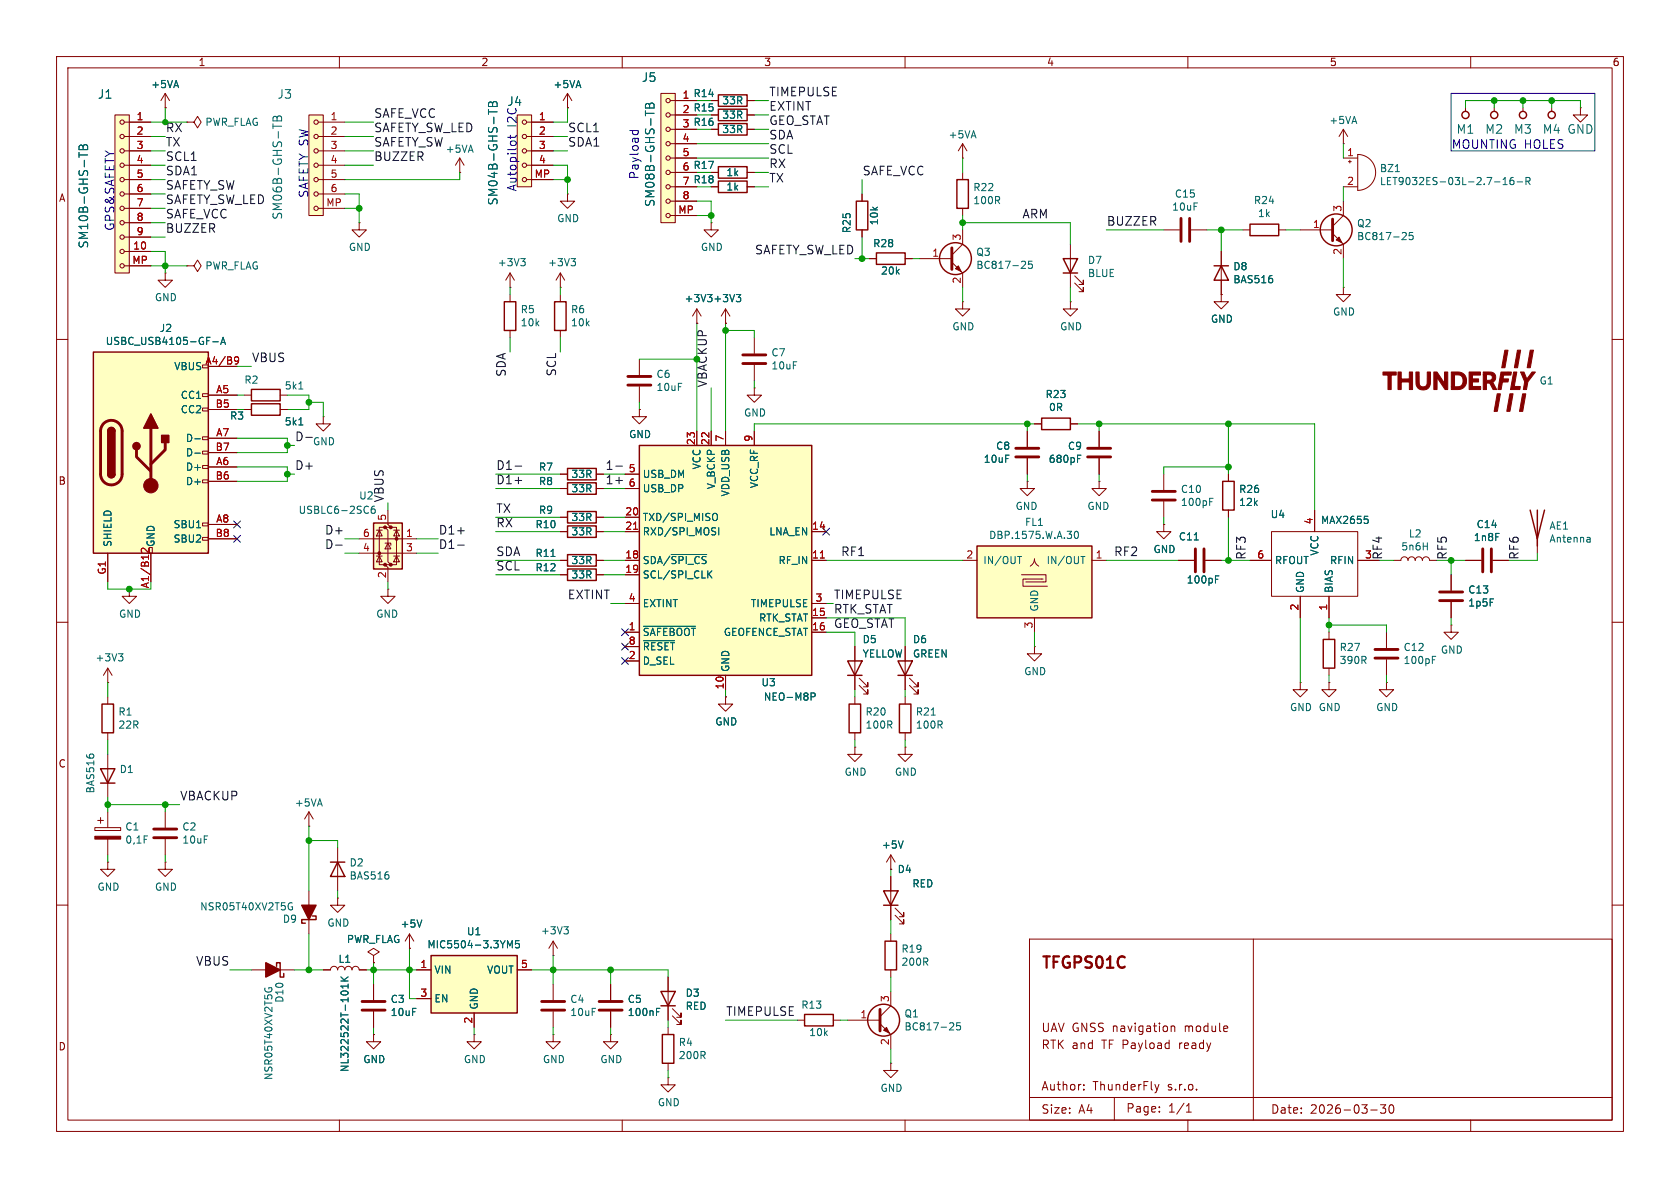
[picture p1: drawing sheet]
<svg xmlns="http://www.w3.org/2000/svg" width="297mm" height="210mm" viewBox="0 0 297 210" stroke-linecap="round" stroke-linejoin="round" font-family="sans-serif">
<g fill="none" stroke="#840000" stroke-width=".18">
<path d="M10 10h277v190h-277zM12 12h273v186h-273zM60 10v2M110 10v2M160 10v2M210 10v2M260 10v2M10 60h2M43.2 72.4h1.2M49.5 72.4h1.3M57.1 73.7v1.2h1.3l-1.3 1.3-1.2-1.3h1.2M57.1 73.7h.1"/>
<path d="M285 60h2M181.6 85.1v1.3h-1.3l1.3 1.2 1.3-1.2h-1.3M181.6 85.1h.1M10 110h2M285 110h2M229.9 120.7v1.2h1.2l-1.2 1.3-1.3-1.3h1.3M229.9 120.7h.1M10 160h2M182 166h103v32h-103zM221.6 166v32M285 160h2M60 198v2"/>
<path d="M110 198v2M160 198v2M182 194h103M191.6 192.6v.1M191.6 191.8v.1M197 194v4M204.2 191.7l.3 1M204.5 192.7l-.1 .4M204.9 191.7l-.4 1M205 196.5v.1M205 195.7v.1M207 181.4v1"/>
<path d="M207 181.5l.3-.1h.3l.1 1M209.7 196.6h.9M209.7 195.5l.5-.4v1.5M210 198v2M242.3 196.2h1.2M244 195.3h1l-.5 .6 .4 .1v.7l-.2 .1h-.4l-.3-.1M245.7 195.4l.2-.1a.81 .81 0 0 1 .6 .6 .81 .81 0 0 1-.3 .8l-.2 .1a.81 .81 0 0 1-.3-1.4zM260 198v2"/>
</g>
<path d="M44.4 71.4h5.1v2h-5.1z" fill="none" stroke="#840000" stroke-width=".25"/>
<path d="M52.8 75.1h.8" fill="none" stroke="#006464" stroke-width=".18"/>
<path d="M172.7 96.5h20.3v12.7h-20.3z" fill="#ffffc2"/>
<path d="M184.1 73.9h5.1v2h-5.1zM172.7 96.5h20.3v12.7h-20.3z" fill="none" stroke="#840000" stroke-width=".25"/>
<g fill="none" stroke="#840000" stroke-width=".18">
<path d="M29.2 48.3v1.2h1.3l-1.3 1.3-1.3-1.3h1.3M29.2 48.3h.1M189.2 53.3v1.3h1.3l-1.3 1.3-1.2-1.3h1.2M189.2 53.3h.1M182.9 74.9h1.2M189.2 74.9h1.3M170.2 99.1h2.5M193 99.1h2.6M194.3 85.1v1.3h-1.3l1.3 1.2 1.3-1.2h-1.3M194.3 85.1h.1M22.9 104.1v1.3h1.2l-1.2 1.3-1.3-1.3h1.3M22.9 104.1h.1"/>
<path d="M180.6 101.6h4.3v1.3h-3.5M182.1 100.1l.6-.5 .2-.8 .2 .7 .5 .6M182.9 114.3v1.3h1.2l-1.2 1.2-1.3-1.2h1.3M182.9 114.3h.1M182.9 109.2v2.6M184.4 102.4h-3.6v1.2h4.4M234.9 120.7v1.2h1.3l-1.3 1.3-1.2-1.3h1.2M234.9 120.7h.1"/>
</g>
<path d="M179.9 98.4h.7M190 94l.2-.1a.68 .68 0 0 1 .5 .7 .68 .68 0 0 1-.5 .6l-.2-.1-.1-.4zM191.1 98.4h.7" fill="none" stroke="#006464" stroke-width=".18"/>
<path d="M16.5 62.2h20.3v35.6h-20.3z" fill="#ffffc2"/>
<g fill="none" stroke="#840000" stroke-width=".18">
<path d="M189.2 43.2v7.6M190 50l1.5 1.6v-.8v.8h-.7M190 48.8l1.5 1.5v-.8v.8h-.7M205.7 40.6h2.8M210.6 40.6h2.8M215.9 52.1v1.2h1.3l-1.3 1.3-1.3-1.3h1.3M215.9 52.1h.1M35.8 69.6h1v.5h-1zM35.8 72.1h1v.5h-1zM35.8 77.2h1v.5h-1zM35.8 79.8h1v.5h-1zM36.8 64.8h5.1"/>
<path d="M36.8 69.9h5.1M36.8 72.4h5.1M36.8 77.5h5.1M43.2 69.9h1.2M49.5 69.9h1.3M113 72.4v1.3h1.3l-1.3 1.2-1.2-1.2h1.2M113 72.4h.1M181.6 76.2v2.8M194.3 76.2v2.8M19 97.8v5.1M26.4 96.8h.5v1h-.5zM26.7 97.8v5.1"/>
<path d="M35.8 82.3h1v.5h-1zM35.8 84.8h1v.5h-1zM35.8 92.5h1v.5h-1zM35.8 95h1v.5h-1zM36.8 80h5.1M36.8 82.6h5.1M36.8 85.1h5.1M36.8 92.7h5.1M36.8 95.3h5.1M181.6 81v2.8M194.3 81v2.8M205.7 92.7v1.3h1.3l-1.3 1.3-1.2-1.3h1.2"/>
<path d="M205.7 92.7h.1M208.3 99.1h2.8M213.1 99.1h2.8M234.9 111.8v1.2M234.9 118.1v1.3M245.1 111.8v2.8M245.1 116.6v2.8M245.1 120.7v1.2h1.3l-1.3 1.3-1.3-1.3h1.3M245.1 120.7h.1M54.6 157.5v7.6M157.5 153.7h.1M157.5 151.1v2.6"/>
<path d="M157.5 154.9v7.7M157.5 151.1l-.8 1.3M157.5 151.1l.7 1.3M44.4 171.5h7.7M57.1 171.5h1.3a.64 .64 0 0 1 .7-.7 .64 .64 0 0 1 .6 .7 .64 .64 0 0 1 .6-.7 .64 .64 0 0 1 .7 .7 .64 .64 0 0 1 .6-.7 .64 .64 0 0 1 .6 .7 .64 .64 0 0 1 .7-.7 .64 .64 0 0 1 .6 .7h1.3M97.8 168.9h.1M97.8 166.4l-.8 1.2M97.8 166.4l.8 1.2M97.8 166.4v2.5M107.9 174v2.8M107.9 178.8v2.8M118.1 172.7v7.6"/>
<path d="M118.9 179.6l1.5 1.5v-.8v.8h-.8M118.9 178.3l1.5 1.5v-.7v.7h-.8M157.5 175.3v2.5l-1.9 1.9M158.2 161.8l1.6 1.5v-.7v.7h-.8M158.2 160.5l1.6 1.6v-.8v.8h-.8M83.8 182.9v1.3h1.3l-1.3 1.2-1.3-1.2h1.3M83.8 182.9h.1M118.1 190.5v1.3h1.3l-1.3 1.2-1.3-1.2h1.3M118.1 190.5h.1M141 180.3h1.2M147.3 180.3h1.3M149.9 180.3h5.7"/>
<path d="M155.6 181l1.9 1.9v2.5M157.5 188v1.2h1.2l-1.2 1.3-1.3-1.3h1.3M157.5 188h.1"/>
</g>
<g fill="none" stroke="#840000" stroke-width=".25">
<path d="M188 45.7h2.5l-1.3 2.6zM188 48.3h2.5M16.5 62.2h20.3v35.6h-20.3zM19 76.2a.64 .64 0 0 1 .7-.6 .64 .64 0 0 1 .6 .6M44.4 68.8h5.1v2.1h-5.1zM19 83.8a.64 .64 0 0 0 .7 .7 .64 .64 0 0 0 .6-.7M233.9 113h2.1v5.1h-2.1zM156.2 157.5h2.5l-1.2 2.5zM48.9 170.8v-.6h.6v2.5h.7v-.6M55.2 161.9h.7v.7h-2.6v.6h.7M116.8 175.3h2.6l-1.3 2.5zM116.8 177.8h2.6"/>
<path d="M142.2 179.3h5.1v2.1h-5.1zM156.2 160h2.5"/>
<circle cx="156.2" cy="180.3" r="2.82"/>
</g>
<g fill="none" stroke="#840000" stroke-width=".51">
<path d="M208.8 38.6v4.1M210.3 38.6v4.1M18.3 74.9a1.9 1.9 0 0 1 2.1-.5 1.9 1.9 0 0 1 1.2 1.8v7.6a1.91 1.91 0 0 1-1.9 1.9 1.91 1.91 0 0 1-1.9-1.9v-7.7l.2-.7zM24.1 79.5v1.3l2.6 2.5M26.7 75.7v10.2M29.2 78.2v1.3l-2.5 2.5M179.6 79.2h4M192.3 79.2h4M179.6 80.8h4M192.3 80.8h4M211.3 97v4.1M212.9 97v4.1"/>
<path d="M243.1 114.8h4M243.1 116.3h4M105.9 177h4.1M105.9 178.6h4.1M155.6 178.4v3.8"/>
</g>
<g fill="#840000" stroke="#840000" stroke-width=".25">
<path d="M19 76.2h1.3v7.6h-1.3z"/>
<path d="M19.2 75.8a.64 .64 0 0 1 .7-.2 .64 .64 0 0 1 .4 .6h-1.3z"/>
<path d="M19 83.8h1.3a.64 .64 0 0 1-.6 .7 .64 .64 0 0 1-.7-.7z"/>
<path d="M26.7 73.2l1.2 2.5h-2.5z"/>
<path d="M28.6 77h1.2v1.2h-1.2z"/>
<path d="M47 170.2l2.5 1.3-2.5 1.2z"/>
<path d="M53.3 160h2.6l-1.3 2.6z"/>
<circle cx="24.1" cy="78.9" r=".63"/>
</g>
<g fill="#840000" stroke="#840000" stroke-width=".18">
<path d="M156.2 182.1l.5-.5 .5 1z"/>
<circle cx="26.7" cy="85.9" r="1.27"/>
</g>
<path d="M41.5 63.2l.2-.1 .4 .1a.84 .84 0 0 1-.3 1.2h-.2M42.2 63.6l-.3 .3-.4-.2M26.3 96.9v.8l-1-.8-.3 .3 .1 .4" fill="none" stroke="#a90000" stroke-width=".18"/>
<g fill="none" stroke="#006464" stroke-width=".18">
<path d="M34.4 77.6h1M37.6 60.4h1M39 60.9l.4-1.3 .5 1.3M39.1 60.5h.6M52.8 68.8h.8M34.4 80.1h1M190.5 81.1h.4M190.5 80.5h.6M211.1 95.4h.8M214.9 102.4h.4M214.9 101.8h.6M253.2 116.6h.4"/>
<path d="M253.2 116h.6M51.2 159.6h.5M159.7 148.7l-.5 1.2M46.9 174.7v.4M47.5 174.8v-.2h.5l.1 .2-.1 .3M51.5 160.3h.2v.4l-.2 .2-.3-.1M60.3 173.4h1.2M60.3 172.7l.7 .7M61.5 174v.7M61.5 174.3h-1.2l.3 .4M61.5 172.7l-.7 .5M99.7 163.8h.8l-.5 .5"/>
<path d="M100.2 164.3l.3 .3v.3l-.3 .2M116.1 178.9h.4M116.1 178.3h.6M168.1 180.8l.4 .1 .1 .3-.8 .9h.8M169.8 180.8h-.6l-.1 .6 .2-.1h.4l.1 .2v.4l-.2 .2-.5-.2"/>
</g>
<path d="M66 92.5h5.1v8.1h-5.1z" fill="#ffffc2"/>
<g fill="#840000" stroke="#840000" stroke-width=".18">
<circle cx="70.1" cy="95.2" r=".25"/>
<circle cx="69.1" cy="93.2" r=".25"/>
<circle cx="69.1" cy="99.8" r=".25"/>
<circle cx="68.1" cy="93.2" r=".25"/>
<circle cx="68.1" cy="99.8" r=".25"/>
<circle cx="67.1" cy="97.8" r=".25"/>
</g>
<g fill="none" stroke="#840000" stroke-width=".18">
<path d="M215.9 44.5v7.6M219.7 40.6h1.3M226.1 40.6h1.2M237.5 50.8v1.3h1.3l-1.3 1.2-1.3-1.2h1.3M237.5 50.8h.1M63.5 95.3h10.2M63.5 97.8h10.2M66.5 98.3h1.1M66.5 93.7h1.1M67.1 93.7l.5 1h-1.1zM67.1 98.3l.5 1h-1.1zM68.1 96h1v.4"/>
<path d="M68.1 93.2h-1v6.6h1M68.6 90.2v2.5l.5 .5h-1l.5 .5v5.6l.5 .5h-1l.5 .5v2.6M68.6 96l.5 1h-1zM69.1 93.2h1v6.6h-1M69.6 98.3h1M69.6 93.7h1M70.1 93.7l.5 1h-1zM70.1 98.3l.5 1h-1zM217.2 83.8v1.3M217.2 90.2v1.2M221 99.1h3.8M224.8 94h15.2v11.4h-15.2z"/>
<path d="M232.4 90.2v3.8M240 99.1h3.8M259.1 99.1h2.8M263.9 99.1h2.8M271.8 95.3v2.5M68.6 104.1v1.3h-1.3l1.3 1.3 1.2-1.3h-1.2M68.6 104.1h.1M151.1 114.3v7.6M151.9 119.9l1.5 1.5v-.7v.7h-.7M160 114.3v7.6M160.8 119.9l1.5 1.5v-.7v.7h-.8M229.9 105.4v3.8"/>
<path d="M234.9 105.4v3.8M256.5 101.6v2.8M256.5 106.4v2.8M151.9 121.2l1.5 1.5v-.8v.8h-.7M160.8 121.2l1.5 1.5v-.8v.8h-.8"/>
</g>
<path d="M221 39.6h5.1v2.1h-5.1zM214.6 47h2.6M215.9 47l1.3 2.5h-2.6zM66 92.5h5.1v8.1h-5.1zM216.2 85.1h2v5.1h-2zM270.5 90.2l1.3 5.1 1.2-5.1M271.8 90.2v6.3M149.9 116.8h2.5l-1.3 2.6zM149.9 119.4h2.5M158.7 116.8h2.6l-1.3 2.6zM158.7 119.4h2.6" fill="none" stroke="#840000" stroke-width=".25"/>
<path d="M224.9 49.3v.6M65.9 89.5a.86 .86 0 0 0 0 1.2l.4-.1v-.4l-.2-.2h-.2l-.3 .2M241.2 91.3h.6M241.6 91.7l.3 .3v.3l-.3 .2M280.9 95l.2 .2v.6M281.1 95.8h-.4M281.1 95.3l-.4 .1" fill="none" stroke="#006464" stroke-width=".18"/>
<path d="M262.1 97v4.1M263.7 97v4.1M254.5 106.2h4.1M254.5 104.6h4.1" fill="none" stroke="#840000" stroke-width=".51"/>
<path d="M113 78.7h30.5v40.7h-30.5z" fill="#ffffc2"/>
<g fill="none" stroke="#840000" stroke-width=".25">
<path d="M113 78.7h30.5v40.7h-30.5z"/>
<circle cx="236.2" cy="40.6" r="2.82"/>
</g>
<g fill="none" stroke="#840000" stroke-width=".18">
<path d="M237.5 35.6v2.5l-1.9 1.9M229.9 40.6h5.7M235.6 41.3l1.9 1.9v2.5M123.2 76.2v2.5M125.7 76.2v2.5M128.3 76.2v2.5M133.3 76.2v2.5M110.5 83.8h2.5M110.5 86.4h2.5M110.5 91.4h2.5M110.5 94h2.5M110.5 99.1h2.5"/>
<path d="M143.5 94h2.5M143.5 99.1h2.5M246.4 99.1h1.2a.64 .64 0 0 1 .7-.7 .64 .64 0 0 1 .6 .7 .64 .64 0 0 1 .7-.7 .64 .64 0 0 1 .6 .7 .64 .64 0 0 1 .6-.7 .64 .64 0 0 1 .7 .7 .64 .64 0 0 1 .6-.7 .64 .64 0 0 1 .6 .7h1.3M110.5 101.6h2.5M110.5 106.7h2.5M110.5 111.8h2.5M110.5 114.3h2.5M110.5 116.8h2.5M128.3 119.4v2.5M143.5 106.7h2.5M143.5 111.8h2.5M143.5 109.2h2.5"/>
<path d="M59.7 158.8v1.2h1.3l-1.3 1.3-1.3-1.3h1.3M59.7 158.8h.1"/>
</g>
<path d="M248.1 41.1l.4 .1 .1 .3-.8 .9h.8M249.8 41.1h-.6l-.1 .6 .2-.1h.4l.1 .2v.4l-.2 .2-.5-.2M118.7 98h6.2M126.3 90.7a.43 .43 0 0 1 .5 .5v.4a.43 .43 0 0 1-.5 .4M127.1 93.3v1.3M113.8 110.7h9.1M113.8 113.3h5.5M125.3 101.5l.6 .7M125.9 100.9l-.8 .7M143.4 122.5h.5l.2 .2-.1 .4-.6 .1" fill="none" stroke="#006464" stroke-width=".18"/>
<path d="M112 93.6h.7M145 98.6h.7" fill="none" stroke="#a90000" stroke-width=".18"/>
<path d="M235.6 38.7v3.8" fill="none" stroke="#840000" stroke-width=".51"/>
<g fill="#840000" stroke="#840000" stroke-width=".18">
<path d="M236.2 42.4l.5-.5 .5 1z"/>
<path d="M244.5 65.8h2.3v.5h-.9v2.6h-.5v-2.6h-.9z"/>
<path d="M247.1 65.8h.6v1.2h1.4l.1-1.2h.5v3.1h-.5v-1.4h-1.5v1.4h-.6z"/>
<path d="M250.3 65.8h.6v1.4a.78 .78 0 0 0 .3 1 .78 .78 0 0 0 1-.1l.1-2.3h.6v1.1a1.52 1.52 0 0 1-1.3 2 1.52 1.52 0 0 1-1.3-2z"/>
<path d="M253.5 65.8h.5l1.4 2v-2h.5v3.1h-.4l-1.4-2.2v2.2h-.6z"/>
<path d="M256.6 65.8h.6a1.61 1.61 0 0 1 2.1 1.5 1.61 1.61 0 0 1-2 1.6h-.7v-.5h.9a1.05 1.05 0 0 0 1.2-1.1 1.05 1.05 0 0 0-1.2-1h-.4v2.1h-.5z"/>
<path d="M259.7 65.8h2v.5h-1.4v.7h1.1v.5h-1.1v.8h1.5v.6h-2.1z"/>
<path d="M262.2 65.8h.7a1.12 1.12 0 0 1 1.5 1.2l-.5 .6 .7 1.3h-.6l-.6-1.2h-.6v1.2h-.6v-2.7h.6v1a.69 .69 0 0 0 1-.6 .79 .79 0 0 0-1-.4h-.6z"/>
<path d="M264.7 69.6h.5l-.5 2.9a.2 .2 0 0 1 0 .2 .2 .2 0 0 1-.3 0h-.3z"/>
<path d="M265.4 65.8h1.8l-.1 .5h-1.3l-.1 .7h1l-.1 .5h-1l-.1 .8a.44 .44 0 0 1-.2 .5 .44 .44 0 0 1-.5 .1z"/>
<path d="M266 61.9h.6l-.5 3.1h-.6z"/>
<path d="M266.9 69.6h.6l-.6 3.1h-.5z"/>
<path d="M268.3 61.9h.5l-.5 3.1h-.6z"/>
<path d="M267.6 65.8h.6l-.5 2.5h1.1l-.1 .6h-1.7z"/>
<path d="M269.2 69.6h.5l-.5 3.1h-.6z"/>
<path d="M268.8 65.8h.6l.5 1.2 .9-1.2h.6l-.2 .3a3.6 3.6 0 0 0-1.2 2l-.1 .8-.6-.1 .2-1.3z"/>
<path d="M270.5 61.9h.6l-.5 2.6a.42 .42 0 0 1-.1 .5 .42 .42 0 0 1-.5 0z"/>
</g>
<path d="M76.2 168.9h15.2v10.2h-15.2z" fill="#ffffc2"/>
<g fill="none" stroke="#840000" stroke-width=".25">
<path d="M127 19.3h5.1v2h-5.1zM169.2 31.8h2v5h-2zM100.3 85.3h5.1v2.1h-5.1zM100.3 82.8h5.1v2h-5.1zM100.3 98h5.1v2.1h-5.1zM100.3 93h5.1v2h-5.1zM100.3 90.4h5.1v2.1h-5.1zM100.3 100.6h5.1v2h-5.1zM58.4 152.4h2.6M59.7 152.4l1.3 2.5h-2.6zM76.2 168.9h15.2v10.2h-15.2zM156.5 166.4h2v5.1h-2z"/>
<circle cx="274.3" cy="20.3" r=".63"/>
<circle cx="168.9" cy="45.7" r="2.82"/>
</g>
<g fill="none" stroke="#840000" stroke-width=".18">
<path d="M274.3 19.1v.6M279.4 19.1v1.2h1.3l-1.3 1.3-1.3-1.3h1.3M279.4 19.1h.1M125.7 20.3h1.3M132.1 20.3h1.2M170.2 27.9h.1M170.2 25.4v2.5M170.2 30.5v1.3M170.2 36.8v1.3M170.2 25.4l-.8 1.3M170.2 25.4l.7 1.3M90.2 50.8h.1"/>
<path d="M90.2 48.3l-.8 1.2M90.2 48.3l.7 1.2M90.2 48.3v2.5M162.6 45.7h5.7M168.3 46.4l1.9 1.9v2.5M170.2 53.3v1.3h1.2l-1.2 1.3-1.3-1.3h1.3M170.2 53.3h.1M170.2 40.6v2.6l-1.9 1.9M99.1 86.4h1.2M99.1 83.8h1.2M99.1 99.1h1.2M99.1 94h1.2"/>
<path d="M99.1 91.4h1.2M105.4 86.4h1.3M105.4 83.8h1.3M105.4 99.1h1.3M105.4 94h1.3M105.4 91.4h1.3M99.1 101.6h1.2M105.4 101.6h1.3M59.7 149.9v7.6M66 168.9l1.1-.6-1.1-.7-1 .7 1 .6v1.3M66 170.2h.1M66 174v2.8"/>
<path d="M66 178.8v2.8M72.4 167.6h.1M72.4 165.1l-.8 1.3M72.4 165.1l.8 1.3M72.4 165.1v2.5M73.7 171.5h2.5M73.7 176.5h2.5M83.8 179.1v2.5M91.4 171.5h2.6M157.5 165.1v1.3M157.5 171.5v1.2M66 182.9v1.3h1.3l-1.3 1.2-1.2-1.2h1.2"/>
<path d="M66 182.9h.1"/>
</g>
<path d="M92.1 45.7h.7l-.4 .5M92.6 46.2l.2 .2v.3l-.2 .3M180.8 46.2h.4l.1 .3-.8 .9h.8M182.5 46.2h-.6l-.1 .6 .2-.1h.4l.1 .2v.4l-.2 .1-.5-.1M97.4 98.4h.7M68.7 154.7v.6M74.6 162.6l-.5 1.3M89.7 166.3l.4 .9 .5-.9v1.3M91.8 166.3h-.6l-.1 .6 .2-.1h.4l.1 .2v.4l-.2 .2-.5-.2" fill="none" stroke="#006464" stroke-width=".18"/>
<path d="M168.3 43.8v3.8M64 177h4.1M64 178.6h4.1" fill="none" stroke="#840000" stroke-width=".51"/>
<path d="M168.9 47.5l.5-.5 .5 1z" fill="#840000" stroke="#840000" stroke-width=".18"/>
<path d="M116.8 16.5h2.6v22.9h-2.6z" fill="#ffffc2"/>
<g fill="none" stroke="#840000" stroke-width=".18">
<path d="M116.8 16.5h2.6v22.9h-2.6zM118.5 17.8h4.7M125.7 17.8h1.3M132.1 17.8h1.2M269.2 19.1v.6M63.5 39.4v1.2h1.3l-1.3 1.3-1.3-1.3h1.3M63.5 39.4h.1M100.3 34.3v1.3h1.3l-1.3 1.2-1.2-1.2h1.2M100.3 34.3h.1M118.5 20.3h4.7M118.5 22.9h4.7M118.5 25.4h4.7"/>
<path d="M118.5 27.9h4.7M118.5 30.5h4.7M118.5 33h4.7M118.5 35.6h4.7M118.5 38.1h4.7M125.7 39.4v1.2h1.3l-1.3 1.3-1.2-1.3h1.2M125.7 39.4h.1M125.7 22.9h1.3M132.1 22.9h1.2M152.4 34.3v1.3M99.1 50.8h.1M99.1 48.3l-.8 1.2"/>
<path d="M99.1 48.3l.7 1.2M99.1 48.3v2.5M152.4 40.6v1.3M256.5 110.5v1.3h1.3l-1.3 1.2-1.2-1.2h1.2M256.5 110.5h.1"/>
<circle cx="118.1" cy="17.8" r=".38"/>
<circle cx="118.1" cy="20.3" r=".38"/>
<circle cx="118.1" cy="22.9" r=".38"/>
<circle cx="118.1" cy="33" r=".38"/>
<circle cx="118.1" cy="35.6" r=".38"/>
<circle cx="118.1" cy="27.9" r=".38"/>
<circle cx="118.1" cy="38.1" r=".38"/>
<circle cx="118.1" cy="25.4" r=".38"/>
<circle cx="118.1" cy="30.5" r=".38"/>
</g>
<path d="M114.1 19.6v.9M114.3 18.4l.2-.1 .3 .3a.41 .41 0 0 1 .4-.4 .41 .41 0 0 1 .4 .3v.6h-1.5v-.5zM114.8 18.6v.5M114.1 20h1.5M101 45.7h.7l-.4 .5M101.5 46.2l.2 .2v.3l-.2 .3" fill="none" stroke="#006464" stroke-width=".18"/>
<g fill="none" stroke="#840000" stroke-width=".25">
<path d="M127 16.8h5.1v2h-5.1zM127 21.8h5.1v2.1h-5.1zM151.4 35.6h2v5h-2z"/>
<circle cx="269.2" cy="20.3" r=".63"/>
</g>
<path d="M91.4 20.3h2.6v12.7h-2.6z" fill="#ffffc2"/>
<g fill="none" stroke="#840000" stroke-width=".18">
<path d="M91.4 20.3h2.6v12.7h-2.6zM93.1 21.6h4.7M93.1 24.1h4.7M93.1 26.7h4.7M93.1 29.2h4.7M93.1 31.8h4.7"/>
<circle cx="92.7" cy="21.6" r=".38"/>
<circle cx="92.7" cy="24.1" r=".38"/>
<circle cx="92.7" cy="31.8" r=".38"/>
<circle cx="92.7" cy="26.7" r=".38"/>
<circle cx="92.7" cy="29.2" r=".38"/>
</g>
<path d="M86.4 19.3v.9M86.4 19.8h1.5M86.5 18.1l.3-.1 .3 .3a.41 .41 0 0 1 .4-.4 .41 .41 0 0 1 .4 .3v.6h-1.5v-.5zM87.1 18.3v.5" fill="none" stroke="#006464" stroke-width=".18"/>
<path d="M54.6 20.3h2.5v17.8h-2.5z" fill="#ffffc2"/>
<g fill="none" stroke="#840000" stroke-width=".18">
<path d="M29.2 19.1h.1M29.2 16.5v2.6M29.2 16.5l-.8 1.3M29.2 16.5l.8 1.3M100.3 19.1h.1M100.3 16.5l-.7 1.3M100.3 16.5l.8 1.3M100.3 16.5v2.6M259.1 19.1v.6M264.2 19.1v.6M33 21.6h1.3l.6-1 .7 1-.7 1-.6-1M33 21.6h.1"/>
<path d="M54.6 20.3h2.5v17.8h-2.5zM56.3 21.6h4.7M56.3 24.1h4.7M56.3 26.7h4.7M56.3 29.2h4.7M56.3 31.8h4.7M56.3 34.3h4.7M56.3 36.8h4.7M81.3 30.5h.1M81.3 27.9l-.8 1.3M81.3 27.9l.7 1.3M81.3 27.9v2.6"/>
<path d="M125.7 33h1.3M132.1 33h1.2M237.5 25.4h.1M237.5 22.9l-.8 1.2M237.5 22.9l.8 1.2M237.5 22.9v2.5M237.5 27.9h2.5M237.5 33h2.5M238.4 28.6h.5M238.6 28.3v.5M240 27.3a3.2 3.2 0 0 1 3.2 3.2 3.2 3.2 0 0 1-3.2 3.2zM90.2 52.1v1.2"/>
<path d="M90.2 58.4v1.3M99.1 52.1v1.2M99.1 58.4v1.3M113 63.5v2.8M113 68.3v2.8M19 118.1v2.6M19 118.1l-.7 1.3M19 118.1l.8 1.3M19 120.7h.1M19 123.2v1.3M19 129.5v1.3M19 133.4v7.6"/>
<path d="M151.1 123.2v1.3M151.1 129.5v1.3M16.8 146.3h4.5v.5h-4.5zM17.3 145h1M17.8 144.5v1M19 152.4v1.3h1.3l-1.3 1.2-1.2-1.2h1.2M19 152.4h.1M19 143.5v2.8M19 148.3v2.8M29.2 152.4v1.3h1.3l-1.3 1.2-1.3-1.2h1.3M29.2 152.4h.1M29.2 143.5v2.8"/>
<path d="M29.2 148.3v2.8M54.6 146.1h.1M54.6 143.5l-.8 1.3M54.6 143.5l.8 1.3M54.6 143.5v2.6"/>
<circle cx="55.9" cy="29.2" r=".38"/>
<circle cx="55.9" cy="31.8" r=".38"/>
<circle cx="55.9" cy="34.3" r=".38"/>
<circle cx="55.9" cy="24.1" r=".38"/>
<circle cx="55.9" cy="26.7" r=".38"/>
<circle cx="55.9" cy="21.6" r=".38"/>
<circle cx="55.9" cy="36.8" r=".38"/>
</g>
<g fill="none" stroke="#006464" stroke-width=".18">
<path d="M48.3 21.9v.8M48.3 22.3h1.5M48.4 20.6h.3l.3 .3a.41 .41 0 0 1 .4-.4 .41 .41 0 0 1 .4 .3v.6h-1.5v-.5zM49 20.9v.5M246.7 30.3h.7M264.2 32.2h1M265.7 32.6h.7M265.7 31.7l.4-.3v1.2M267.5 31.4h-.3a.86 .86 0 0 0 0 1.2l.4-.1 .1-.4-.3-.2h-.2l-.3 .2M268.2 32.2h1M269.8 32h.6l.1-.2-.1-.3-.6-.1v1.2M270.1 32l.4 .6"/>
<path d="M20.9 115.6h.8l-.4 .4M21.5 116l.2 .3v.3l-.2 .2M15.9 133.4h.6"/>
</g>
<path d="M111 66.5h4.1M111 68.1h4.1M27.2 146.6h4M27.2 148.1h4" fill="none" stroke="#840000" stroke-width=".51"/>
<g fill="none" stroke="#840000" stroke-width=".25">
<path d="M127 32h5.1v2h-5.1zM89.2 53.3h2v5.1h-2zM98 53.3h2.1v5.1h-2.1zM17.8 135.9h2.5l-1.3 2.5zM17.8 138.4h2.5M18 124.5h2.1v5h-2.1zM150.1 124.5h2v5h-2z"/>
<circle cx="259.1" cy="20.3" r=".63"/>
<circle cx="264.2" cy="20.3" r=".63"/>
</g>
<path d="M16.8 147.8h4.5v.5h-4.5z" fill="#840000" stroke="#840000" stroke-width=".18"/>
<path d="M20.3 20.3h2.6v28h-2.6z" fill="#ffffc2"/>
<g fill="none" stroke="#840000" stroke-width=".18">
<path d="M29.2 19.1h.1M100.3 19.1h.1M119.4 17.8h3.8M125.7 17.8h1.3M132.1 17.8h1.2M20.3 20.3h2.6v28h-2.6zM22 21.6h4.7M22 24.1h4.7M22 26.7h4.7M22 29.2h4.7M22 31.8h4.7M22 34.3h4.7"/>
<path d="M22 36.8h4.7M22 39.4h4.7M94 21.6h3.8M94 24.1h3.8M94 26.7h3.8M94 29.2h3.8M94 31.8h3.8M119.4 30.5h3.8M119.4 20.3h3.8M119.4 22.9h3.8M119.4 25.4h3.8M119.4 27.9h3.8"/>
<path d="M119.4 33h3.8M119.4 35.6h3.8M119.4 38.1h3.8M125.7 30.5h1.3M125.7 20.3h1.3M125.7 22.9h1.3M125.7 33h1.3M132.1 30.5h1.2M132.1 20.3h1.2M132.1 22.9h1.2M132.1 33h1.2M152.4 34.3v1.3"/>
<path d="M22 41.9h4.7M22 44.5h4.7M22 47h4.7M33 47h1.3l.6-1 .7 1-.7 1-.6-1M33 47h.1M123.2 57.2h.1M123.2 54.6l-.8 1.3M123.2 54.6l.8 1.3M123.2 54.6v2.6M128.3 57.2h.1M128.3 54.6l-.8 1.3M128.3 54.6l.7 1.3"/>
<path d="M128.3 54.6v2.6M133.3 59.7v2.8M152.4 40.6v1.3M153.7 45.7h1.2M160 45.7h1.3M215.9 52.1h.1M215.9 44.5v2.5M215.9 49.5v2.6M36.8 64.8h5.1M36.8 69.9h5.1M36.8 72.4h5.1M36.8 77.5h5.1"/>
<path d="M43.2 72.4h1.2M49.5 72.4h1.3M113 72.4h.1M123.2 76.2v2.5M125.7 76.2v2.5M128.3 76.2v2.5M133.3 68.6v1.3h1.3l-1.3 1.2-1.2-1.2h1.2M133.3 68.6h.1M133.3 64.5v2.8M133.3 76.2v2.5M181.6 76.2v2.8M182.9 74.9h1.2"/>
<path d="M189.2 74.9h1.3M194.3 76.2v2.8M19 97.8v5.1M26.7 97.8v5.1M36.8 80h5.1M36.8 82.6h5.1M36.8 85.1h5.1M36.8 92.7h5.1M36.8 95.3h5.1M99.1 99.1h1.2M99.1 83.8h1.2M99.1 86.4h1.2"/>
<path d="M99.1 91.4h1.2M99.1 94h1.2M105.4 99.1h1.3M105.4 83.8h1.3M105.4 86.4h1.3M105.4 91.4h1.3M105.4 94h1.3M110.5 99.1h2.5M110.5 83.8h2.5M110.5 86.4h2.5M110.5 91.4h2.5M110.5 94h2.5"/>
<path d="M143.5 99.1h2.5M143.5 94h2.5M181.6 81v2.8M194.3 81v2.8M205.7 92.7h.1M205.7 83.8v2.8M205.7 88.6v2.8M208.3 99.1h2.8M213.1 99.1h2.8M217.2 83.8v1.3M217.2 90.2v1.2M221 99.1h3.8"/>
<path d="M232.4 90.2v3.8M240 99.1h3.8M259.1 99.1h2.8M263.9 99.1h2.8M99.1 101.6h1.2M105.4 101.6h1.3M110.5 101.6h2.5M110.5 106.7h2.5M110.5 111.8h2.5M110.5 114.3h2.5M110.5 116.8h2.5M128.3 119.4v2.5"/>
<path d="M143.5 106.7h2.5M143.5 111.8h2.5M143.5 109.2h2.5M151.1 114.3v2.5M151.1 119.4v2.5M160 114.3v2.5M160 119.4v2.5M229.9 105.4v3.8M234.9 105.4v3.8M256.5 101.6v2.8M256.5 106.4v2.8M128.3 123.2v1.3h1.2l-1.2 1.2-1.3-1.2h1.3"/>
<path d="M128.3 123.2h.1M151.1 132.1v1.3h1.3l-1.3 1.2-1.2-1.2h1.2M151.1 132.1h.1M160 132.1v1.3h1.3l-1.3 1.2-1.3-1.2h1.3M160 132.1h.1M160 123.2v1.3M160 129.5v1.3M157.5 153.7h.1M157.5 154.9v2.6M57.1 171.5h1.3M63.5 171.5h1.3M66 170.2h.1"/>
<path d="M66 174v2.8M66 178.8v2.8M72.4 167.6h.1M73.7 171.5h2.5M73.7 176.5h2.5M83.8 179.1v2.5M91.4 171.5h2.6M97.8 174v2.8M97.8 178.8v2.8M107.9 174v2.8M107.9 178.8v2.8M118.1 172.7v2.6"/>
<path d="M118.1 177.8v2.5M157.5 160v2.6M66 182.9h.1M97.8 182.9v1.3h1.3l-1.3 1.2-1.3-1.2h1.3M97.8 182.9h.1M107.9 182.9v1.3h1.3l-1.3 1.2-1.2-1.2h1.2M107.9 182.9h.1M118.1 181.6v1.3M118.1 188v1.2"/>
<circle cx="21.6" cy="36.8" r=".38"/>
<circle cx="21.6" cy="24.1" r=".38"/>
<circle cx="21.6" cy="29.2" r=".38"/>
<circle cx="21.6" cy="21.6" r=".38"/>
<circle cx="21.6" cy="26.7" r=".38"/>
<circle cx="21.6" cy="31.8" r=".38"/>
<circle cx="21.6" cy="34.3" r=".38"/>
<circle cx="21.6" cy="39.4" r=".38"/>
<circle cx="21.6" cy="41.9" r=".38"/>
<circle cx="21.6" cy="44.5" r=".38"/>
<circle cx="21.6" cy="47" r=".38"/>
</g>
<g fill="none" stroke="#006464" stroke-width=".18">
<path d="M86.4 19.3v.9M86.4 19.8h1.5M86.5 18.1l.3-.1 .3 .3a.41 .41 0 0 1 .4-.4 .41 .41 0 0 1 .4 .3v.6h-1.5v-.5zM87.1 18.3v.5M114.1 19.6v.9M114.3 18.4l.2-.1 .3 .3a.41 .41 0 0 1 .4-.4 .41 .41 0 0 1 .4 .3v.6h-1.5v-.5zM114.8 18.6v.5M14 27v.8M14 27.4h1.5M14.1 25.7l.3-.1 .3 .3a.41 .41 0 0 1 .4-.3 .41 .41 0 0 1 .4 .3v.5h-1.5v-.5zM14.7 25.9v.5M114.1 20h1.5"/>
<path d="M130.2 52.1h.7l-.4 .4M130.7 52.5l.2 .3v.3l-.2 .2M224.9 49.3v.6M34.4 77.6h1M37.6 60.4h1M39 60.9l.4-1.3 .5 1.3M39.1 60.5h.6M52.8 75.1h.8M34.4 80.1h1M97.4 98.4h.7M118.7 98h6.2M126.3 90.7a.43 .43 0 0 1 .5 .5v.4a.43 .43 0 0 1-.5 .4"/>
<path d="M127.1 93.3v1.3M190.5 81.1h.4M190.5 80.5h.6M211.1 95.4h.8M213.9 88.7h.4M213.9 88.1h.6M241.2 91.3h.6M241.6 91.7l.3 .3v.3l-.3 .2M113.8 110.7h9.1M113.8 113.3h5.5M125.3 101.5l.6 .7M125.9 100.9l-.8 .7"/>
<path d="M214.9 102.4h.4M214.9 101.8h.6M143.4 122.5h.5l.2 .2-.1 .4-.6 .1M164.6 126.4h.8M159.7 148.7l-.5 1.2M60.3 173.4h1.2M60.3 172.7l.7 .7M61.5 174v.7M61.5 174.3h-1.2l.3 .4M61.5 172.7l-.7 .5M74.6 162.6l-.5 1.3M89.7 166.3l.4 .9 .5-.9v1.3"/>
<path d="M91.8 166.3h-.6l-.1 .6 .2-.1h.4l.1 .2v.4l-.2 .2-.5-.2M116.1 178.9h.4M116.1 178.3h.6"/>
</g>
<path d="M127 29.5h5.1v2h-5.1zM154.9 44.7h5.1v2h-5.1zM159 124.5h2v5h-2zM117.1 182.9h2v5.1h-2z" fill="none" stroke="#840000" stroke-width=".25"/>
<path d="M131.3 62.7h4.1M131.3 64.3h4.1M203.7 86.9h4.1M203.7 88.4h4.1M95.8 177h4M95.8 178.6h4" fill="none" stroke="#840000" stroke-width=".51"/>
<path d="M54.1 77.3h1.1M59.3 96.4h1.2M80.9 96.4h1.2M91.1 82.4h1.1M108.9 82.4h1.1" fill="none" stroke="#0f0f0f" stroke-width=".18"/>
<path d="M256.5 16.5h25.4v10.2h-25.4zM90.2 23.9v.6M90.4 25h.7M91.2 23.9l-.2 .4h-1.3M111.3 23.1h1.5M111.9 23.1l-.1 .4M112.8 23.1v.4" fill="none" stroke="#0000c2" stroke-width=".18"/>
<g fill="none" stroke="#009600" stroke-width=".18">
<path d="M29.2 19.1v2.5M100.3 19.1v2.5h-2.5M133.3 17.8h2.6M259.1 19.1v-1.3h20.3v1.3M264.2 17.8v1.3M269.2 17.8v1.3M274.3 17.8v1.3M26.7 34.3h2.5M26.7 31.8h2.5M26.7 29.2h2.5M26.7 36.8h2.5M26.7 24.1h2.5"/>
<path d="M26.7 26.7h2.5M26.7 21.6h6.3M26.7 39.4h2.5M61 34.3h2.5v5.1M61 29.2h5M61 36.8h2.5M61 24.1h5M61 26.7h5M61 21.6h5M81.3 30.5v1.3h-20.3M97.8 31.8h2.5M97.8 29.2h2.5v5.1"/>
<path d="M97.8 24.1h2.5M97.8 26.7h2.5M123.2 38.1h2.5M123.2 25.4h12.7M123.2 35.6h2.5v3.8M123.2 27.9h12.7M133.3 33h2.6M133.3 20.3h2.6M133.3 22.9h2.6M133.3 30.5h2.6M152.4 31.8v2.5M170.2 27.9v2.6"/>
<path d="M170.2 38.1v2.5M170.2 39.4h19v3.8M237.5 25.4v2.5M237.5 33v2.6M26.7 44.5h2.5v3.8M26.7 41.9h2.5M26.7 47h6.3M90.2 50.8v1.3M90.2 59.7v2.5M99.1 50.8v1.3M99.1 59.7v2.5M123.2 57.2v19"/>
<path d="M128.3 57.2v19M128.3 58.4h5v1.3M151.1 45.7h2.6M152.4 41.9v3.8M161.3 45.7h1.3M170.2 50.8v2.5M189.2 50.8v2.5M195.6 40.6h10.1M213.4 40.6h6.3M215.9 40.6v3.9M227.3 40.6h2.6M237.5 45.7v5.1"/>
<path d="M41.9 77.5h8.9v2.5h-8.9M41.9 64.8h2.5M41.9 69.9h1.3M41.9 72.4h1.3M50.8 69.9h3.8v2.5h-3.8M50.8 78.7h1.3M54.6 71.1h2.5v2.6M113 63.5h10.2M113 71.1v1.3M125.7 68.6v7.6M133.3 67.3v1.3M181.6 74.9v1.3"/>
<path d="M182.9 74.9h-49.6v1.3M190.5 74.9h41.9v15.3M194.3 74.9v1.3M217.2 74.9v8.9M41.9 82.6h8.9v2.5h-8.9M50.8 83.8h1.3M61 95.3h2.5M61 97.8h2.5M68.6 88.9v1.3M73.7 95.3h3.8M73.7 97.8h3.8M87.6 99.1h11.5"/>
<path d="M87.6 83.8h11.5M87.6 94h11.5M87.6 91.4h11.5M87.6 86.4h11.5M106.7 99.1h3.8M106.7 83.8h3.8M106.7 94h3.8M106.7 91.4h3.8M106.7 86.4h3.8M146 99.1h24.2M181.6 83.8v1.3M194.3 83.8v1.3"/>
<path d="M195.6 99.1h12.7M205.7 91.4v1.3M215.9 99.1h5.1M217.2 91.4v7.7M217.2 82.6h-11.5v1.2M243.8 99.1h2.6M259.1 99.1h-2.6v2.5M271.8 97.8v1.3h-5.1M19 102.9v1.2h7.7M68.6 102.9v1.2M87.6 101.6h11.5M106.7 101.6h3.8"/>
<path d="M107.9 106.7h2.6M146 109.2h14v5.1M146 111.8h5.1v2.5M146 106.7h1.3M182.9 111.8v2.5M229.9 109.2v11.5M234.9 109.2v2.6M234.9 119.4v1.3M234.9 110.5h10.2v1.3M245.1 119.4v1.3M256.5 109.2v1.3M19 120.7v2.5"/>
<path d="M19 130.8v2.6M128.3 121.9v1.3M151.1 121.9v1.3M151.1 130.8v1.3M160 121.9v1.3M160 130.8v1.3M19 141v2.5M19 151.1v1.3M19 142.2h12.7M29.2 142.2v1.3M29.2 151.1v1.3M54.6 148.6h5.1v1.3"/>
<path d="M54.6 146.1v11.4M59.7 157.5v1.3M157.5 153.7v1.2M40.6 171.5h3.8M52.1 171.5h5M54.6 165.1v6.4M64.8 171.5h8.9M66 170.2v3.8M72.4 167.6v8.9h1.3M94 171.5h24.1v1.2M97.8 168.9v5.1M107.9 171.5v2.5"/>
<path d="M157.5 162.6v2.5M157.5 172.7v2.6M66 181.6v1.3M83.8 181.6v1.3M97.8 181.6v1.3M107.9 181.6v1.3M118.1 180.3v1.3M118.1 189.2v1.3M128.3 180.3h12.7M148.6 180.3h1.3M157.5 185.4v2.6"/>
</g>
<path d="M41.3 92.1l1.2 1.2M41.3 94.6l1.2 1.3M42.5 92.1l-1.2 1.2M42.5 94.6l-1.2 1.3M145.4 93.4l1.3 1.2M146.7 93.4l-1.3 1.2M109.9 116.2l1.2 1.2M109.9 113.7l1.2 1.2M109.9 111.2l1.2 1.2M111.1 116.2l-1.2 1.2M111.1 113.7l-1.2 1.2M111.1 111.2l-1.2 1.2" fill="none" stroke="#000084" stroke-width=".18"/>
<path d="M41.5 63.2l.2-.1 .4 .1a.84 .84 0 0 1-.3 1.2h-.2M42.2 63.6l-.3 .3-.4-.2M26.3 96.9v.8l-1-.8-.3 .3 .1 .4M112 93.6h.7M145 98.6h.7" fill="none" stroke="#a90000" stroke-width=".18"/>
<g fill="#009600" stroke="#009600" stroke-width=".18">
<circle cx="269.2" cy="17.8" r=".51"/>
<circle cx="264.2" cy="17.8" r=".51"/>
<circle cx="274.3" cy="17.8" r=".51"/>
<circle cx="152.4" cy="45.7" r=".51"/>
<circle cx="123.2" cy="63.5" r=".51"/>
<circle cx="125.7" cy="38.1" r=".51"/>
<circle cx="217.2" cy="74.9" r=".51"/>
<circle cx="217.2" cy="82.6" r=".51"/>
<circle cx="256.5" cy="99.1" r=".51"/>
<circle cx="235" cy="110.5" r=".51"/>
<circle cx="217.2" cy="99.1" r=".51"/>
<circle cx="194.3" cy="74.9" r=".51"/>
<circle cx="181.6" cy="74.9" r=".51"/>
<circle cx="215.9" cy="40.6" r=".51"/>
<circle cx="170.2" cy="39.4" r=".51"/>
<circle cx="128.3" cy="58.4" r=".51"/>
<circle cx="50.8" cy="83.8" r=".51"/>
<circle cx="54.6" cy="171.5" r=".51"/>
<circle cx="72.4" cy="171.5" r=".51"/>
<circle cx="66" cy="171.5" r=".51"/>
<circle cx="22.9" cy="104.1" r=".51"/>
<circle cx="50.8" cy="78.7" r=".51"/>
<circle cx="54.6" cy="71.1" r=".51"/>
<circle cx="108" cy="171.5" r=".51"/>
<circle cx="97.8" cy="171.5" r=".51"/>
<circle cx="29.2" cy="21.6" r=".46"/>
<circle cx="29.2" cy="47" r=".51"/>
<circle cx="100.3" cy="31.8" r=".51"/>
<circle cx="63.5" cy="36.8" r=".51"/>
<circle cx="54.6" cy="148.6" r=".51"/>
<circle cx="29.2" cy="142.2" r=".51"/>
<circle cx="19" cy="142.2" r=".51"/>
</g>
<text font-size="2.8" fill="#840000" x="184" y="171.8">TFGPS01C</text>
<g font-size="2.1" fill="#006464">
<text x="17.2" y="17.7">J1</text>
<text x="49" y="17.7">J3</text>
<text x="113.4" y="14.7">J5</text>
<text x="89.6" y="18.9">J4</text>
<text x="257.4" y="23.9">M1</text>
<text x="262.5" y="23.9">M2</text>
<text x="267.6" y="23.9">M3</text>
<text x="272.6" y="23.9">M4 GND</text>
<text x="113" y="31.8" transform="rotate(-90 113 31.8)">Payload</text>
<text x="50.1" y="38.9" transform="rotate(-90 50.1 38.9)">SM06B-GHS-TB</text>
<text x="88.2" y="36.4" transform="rotate(-90 88.2 36.4)">SM04B-GHS-TB</text>
<text x="115.9" y="36.7" transform="rotate(-90 115.9 36.7)">SM08B-GHS-TB</text>
<text x="15.8" y="44" transform="rotate(-90 15.8 44)">SM10B-GHS-TB</text>
</g>
<g font-size="2.1" fill="#0f0f0f">
<text x="135.9" y="17.1">TIMEPULSE</text>
<text x="29.2" y="23.5">RX</text>
<text x="66" y="20.9">SAFE_VCC</text>
<text x="66" y="23.5">SAFETY_SW_LED</text>
<text x="100.3" y="23.5">SCL1</text>
<text x="135.9" y="22.2">GEO_STAT</text>
<text x="135.9" y="19.7">EXTINT</text>
<text x="29.2" y="26">TX</text>
<text x="29.2" y="28.6">SCL1</text>
<text x="66" y="26">SAFETY_SW</text>
<text x="66" y="28.6">BUZZER</text>
<text x="100.3" y="26">SDA1</text>
<text x="135.9" y="24.8">SDA</text>
<text x="135.9" y="27.3">SCL</text>
<text x="135.9" y="29.8">RX</text>
<text x="29.2" y="31.1">SDA1</text>
<text x="29.2" y="33.6">SAFETY_SW</text>
<text x="135.9" y="32.4">TX</text>
<text x="152.4" y="31.1">SAFE_VCC</text>
<text x="29.2" y="36.2">SAFETY_SW_LED</text>
<text x="29.2" y="41.3">BUZZER</text>
<text x="29.2" y="38.7">SAFE_VCC</text>
<text x="180.7" y="38.7">ARM</text>
<text x="195.6" y="40">BUZZER</text>
<text x="133.4" y="45.1">SAFETY_SW_LED</text>
<text x="44.4" y="64.1">VBUS</text>
<text x="89.5" y="66.7" transform="rotate(-90 89.5 66.7)">SDA</text>
<text x="98.4" y="66.6" transform="rotate(-90 98.4 66.6)">SCL</text>
<text x="125.1" y="68.6" transform="rotate(-90 125.1 68.6)">VBACKUP</text>
<text x="52.1" y="78.1">D-</text>
<text x="52.1" y="83.2">D+</text>
<text x="87.6" y="83.2">D1-</text>
<text x="107" y="83.2">1-</text>
<text x="67.9" y="88.9" transform="rotate(-90 67.9 88.9)">VBUS</text>
<text x="87.6" y="85.7">D1+</text>
<text x="107" y="85.7">1+</text>
<text x="57.4" y="94.6">D+</text>
<text x="77.5" y="94.6">D1+</text>
<text x="87.6" y="90.8">TX</text>
<text x="87.6" y="93.3">RX</text>
<text x="57.4" y="97.1">D-</text>
<text x="77.5" y="97.1">D1-</text>
<text x="87.6" y="101">SCL</text>
<text x="87.6" y="98.4">SDA</text>
<text x="148.6" y="98.4">RF1</text>
<text x="196.8" y="98.4">RF2</text>
<text x="220.3" y="99.1" transform="rotate(-90 220.3 99.1)">RF3</text>
<text x="244.5" y="99.1" transform="rotate(-90 244.5 99.1)">RF4</text>
<text x="268.6" y="99.1" transform="rotate(-90 268.6 99.1)">RF6</text>
<text x="100.3" y="106">EXTINT</text>
<text x="147.3" y="106">TIMEPULSE</text>
<text x="147.3" y="111.1">GEO_STAT</text>
<text x="147.3" y="108.6">RTK_STAT</text>
<text x="31.7" y="141.6">VBACKUP</text>
<text x="34.6" y="170.8">VBUS</text>
<text x="128.3" y="179.7">TIMEPULSE</text>
</g>
<g font-size="2.1" fill="#0000c2">
<text x="91.4" y="22.5" transform="rotate(-90 91.4 22.5)">I2C</text>
<text x="256.5" y="26.4">MOUNTING HOLES</text>
<text x="54.6" y="35" transform="rotate(-90 54.6 35)">SAFETY SW</text>
<text x="91.4" y="33.9" transform="rotate(-90 91.4 33.9)">Autopilot</text>
<text x="20.3" y="40.9" transform="rotate(-90 20.3 40.9)">GPS&amp;SAFETY</text>
</g>
<text font-size="2.1" fill="#009600" x="255.9" y="99.1" transform="rotate(-90 255.9 99.1)">RF5</text>
<g font-size="2.1" fill="#840000">
<text x="184" y="182.7">UAV GNSS navigation</text>
<text x="184" y="185.7">RTK and</text>
<text x="194.8" y="185.7">TF Payload</text>
<text x="208.7" y="185.7">ready</text>
<text x="209.6" y="182.7">module</text>
<text x="184" y="193">Author:</text>
<text x="184" y="197.1">Size:</text>
<text x="190.7" y="197.1">A4</text>
<text x="193.2" y="193">ThunderFly</text>
<text x="199" y="196.9">Page:</text>
<text x="206.5" y="193">s.r.o.</text>
<text x="206.5" y="196.9">1/1</text>
<text x="224.6" y="197.1">Date:</text>
<text x="231.6" y="197.1">2026-03-30</text>
</g>
<g font-size="1.8" fill="#840000">
<text x="35" y="11.9">1</text>
<text x="85" y="11.9">2</text>
<text x="135" y="11.9">3</text>
<text x="185" y="11.9">4</text>
<text x="235" y="11.9">5</text>
<text x="285" y="11.9">6</text>
<text x="10.3" y="35.9">A</text>
<text x="10.3" y="85.9">B</text>
<text x="10.3" y="135.9">C</text>
<text x="10.3" y="185.9">D</text>
</g>
<g font-size="1.8" fill="#006464">
<text x="26.6" y="15.8">+5VA</text>
<text x="97.7" y="15.8">+5VA</text>
<text x="120.6" y="17.5">1 R14</text>
<text x="36.2" y="22.5">PWR_FLAG</text>
<text x="120.6" y="22.6">3 R16</text>
<text x="127.6" y="21.2">33R</text>
<text x="127.6" y="18.6">33R</text>
<text x="127.6" y="23.7">33R</text>
<text x="234.9" y="22.1">+5VA</text>
<text x="78.7" y="27.2">+5VA</text>
<text x="167.6" y="24.7">+5VA</text>
<text x="120.6" y="30.2">6 R17</text>
<text x="120.6" y="32.8">7 R18</text>
<text x="128.3" y="33.9">1k</text>
<text x="128.3" y="31.3">1k</text>
<text x="172" y="34">R22</text>
<text x="207.6" y="35.1">C15</text>
<text x="243.8" y="32.9">LET9032ES-03L-2.7-16-R</text>
<text x="243.8" y="30.6">BZ1</text>
<text x="98.4" y="39.5">GND</text>
<text x="150.6" y="41.3" transform="rotate(-90 150.6 41.3)">R25</text>
<text x="155.4" y="39.9" transform="rotate(-90 155.4 39.9)">10k</text>
<text x="172" y="36.3">100R</text>
<text x="207.1" y="37.4">10uF</text>
<text x="221.6" y="36.3">R24</text>
<text x="222.3" y="38.6">1k</text>
<text x="239.8" y="40.4">Q2</text>
<text x="36.2" y="47.9">PWR_FLAG</text>
<text x="61.6" y="44.6">GND</text>
<text x="87.9" y="47.3">+3V3</text>
<text x="96.8" y="47.3">+3V3</text>
<text x="123.8" y="44.6">GND</text>
<text x="154.3" y="43.9">R28</text>
<text x="172.5" y="45.4">Q3</text>
<text x="172.5" y="47.7">BC817-25</text>
<text x="192.2" y="46.9">D7</text>
<text x="217.9" y="48">D8</text>
<text x="239.8" y="42.7">BC817-25</text>
<text x="27.3" y="53.4">GND</text>
<text x="120.9" y="53.6">+3V3 +3V3</text>
<text x="155.7" y="48.7">20k</text>
<text x="192.2" y="49.2">BLUE</text>
<text x="217.9" y="50.3">BAS516</text>
<text x="28.1" y="58.9">J2</text>
<text x="92" y="55.6">R5</text>
<text x="92" y="57.9">10k</text>
<text x="100.8" y="55.6">R6</text>
<text x="100.8" y="57.9">10k</text>
<text x="168.3" y="58.6">GND</text>
<text x="187.3" y="58.6">GND</text>
<text x="214" y="57.3">GND</text>
<text x="235.6" y="56">GND</text>
<text x="18.6" y="61.2">USBC_USB4105-GF-A</text>
<text x="30.7" y="65.6">VBUS</text>
<text x="136.3" y="63.2">C7</text>
<text x="136.3" y="65.5">10uF</text>
<text x="31.9" y="70.7">CC1</text>
<text x="43.1" y="68">R2</text>
<text x="50.2" y="69.1">5k1</text>
<text x="116" y="67">C6</text>
<text x="116" y="69.3">10uF</text>
<text x="184.7" y="70.6">R23</text>
<text x="272.1" y="68.2">G1</text>
<text x="31.9" y="73.3">CC2</text>
<text x="40.6" y="74.4">R3</text>
<text x="50.2" y="75.4">5k1</text>
<text x="111.1" y="77.6">GND</text>
<text x="131.4" y="73.8">GND</text>
<text x="185.3" y="72.9">0R</text>
<text x="32.8" y="78.3">D-</text>
<text x="32.8" y="80.9">D-</text>
<text x="32.8" y="83.4">D+</text>
<text x="55.2" y="78.9">GND</text>
<text x="95.2" y="83.4">R7</text>
<text x="124.1" y="83.1" transform="rotate(-90 124.1 83.1)">VCC</text>
<text x="173.8" y="82">10uF</text>
<text x="176" y="79.7">C8</text>
<text x="185.3" y="82">680pF</text>
<text x="188.7" y="79.7">C9</text>
<text x="32.8" y="86">D+</text>
<text x="63.4" y="88.5">U2</text>
<text x="95.2" y="86">R8</text>
<text x="100.9" y="87.2">33R</text>
<text x="100.9" y="84.7">33R</text>
<text x="113.5" y="84.7">USB_DM</text>
<text x="113.5" y="87.2">USB_DP</text>
<text x="126.6" y="86.6" transform="rotate(-90 126.6 86.6)">V_BCKP</text>
<text x="129.1" y="87.9" transform="rotate(-90 129.1 87.9)">VDD_USB</text>
<text x="134.2" y="86.4" transform="rotate(-90 134.2 86.4)">VCC_RF</text>
<text x="208.7" y="89.6">100pF</text>
<text x="208.7" y="87.3">C10</text>
<text x="219" y="89.6">12k</text>
<text x="219" y="87.3">R26</text>
<text x="30.6" y="93.6">SBU1</text>
<text x="52.7" y="91">USBLC6-2SC6</text>
<text x="94.6" y="93.6">R10</text>
<text x="95.2" y="91">R9</text>
<text x="100.9" y="94.8">33R</text>
<text x="100.9" y="92.3">33R</text>
<text x="113.5" y="92.3">TXD/SPI_MISO</text>
<text x="113.5" y="94.8">RXD/SPI_MOSI</text>
<text x="135.9" y="94.8">LNA_EN</text>
<text x="174.8" y="95.5">DBP.1575.W.A.30</text>
<text x="179.4" y="90.3">GND</text>
<text x="181.1" y="93.2">FL1</text>
<text x="192.1" y="90.3">GND</text>
<text x="208.3" y="95.7">C11</text>
<text x="224.5" y="91.8">U4</text>
<text x="233.4" y="92.8">MAX2655</text>
<text x="249" y="95.2">L2</text>
<text x="260.5" y="95.9">1n8F</text>
<text x="260.9" y="93.6">C14</text>
<text x="273.8" y="93.8">AE1</text>
<text x="19.9" y="96.8" transform="rotate(-90 19.9 96.8)">SHIELD</text>
<text x="27.5" y="96.8" transform="rotate(-90 27.5 96.8)">GND</text>
<text x="30.6" y="96.1">SBU2</text>
<text x="94.6" y="101.2">R12</text>
<text x="94.6" y="98.7">R11</text>
<text x="100.9" y="99.9">33R</text>
<text x="113.5" y="99.9">SDA/~{SPI_CS}</text>
<text x="137.5" y="99.9">RF_IN</text>
<text x="173.7" y="99.9">IN/OUT</text>
<text x="184.9" y="99.9">IN/OUT</text>
<text x="203.8" y="98">GND</text>
<text x="225.3" y="99.9">RFOUT</text>
<text x="233.3" y="98.3" transform="rotate(-90 233.3 98.3)">VCC</text>
<text x="235" y="99.9">RFIN</text>
<text x="247.6" y="97.5">5n6H</text>
<text x="273.8" y="96.1">Antenna</text>
<text x="100.9" y="102.5">33R</text>
<text x="113.5" y="102.5">SCL/SPI_CLK</text>
<text x="113.5" y="107.5">EXTINT</text>
<text x="132.6" y="107.5">TIMEPULSE</text>
<text x="209.7" y="103.4">100pF</text>
<text x="230.7" y="104.9" transform="rotate(-90 230.7 104.9)">GND</text>
<text x="235.8" y="104.9" transform="rotate(-90 235.8 104.9)">BIAS</text>
<text x="259.5" y="107.4">1p5F</text>
<text x="259.5" y="105.1">C13</text>
<text x="21" y="109.4">GND</text>
<text x="66.4" y="109.4">GND</text>
<text x="113.5" y="112.6">~{SAFEBOOT}</text>
<text x="127.9" y="112.6">GEOFENCE_STAT</text>
<text x="134.1" y="110.1">RTK_STAT</text>
<text x="152.4" y="113.9">D5</text>
<text x="161.3" y="113.9">D6</text>
<text x="183.7" y="108.2" transform="rotate(-90 183.7 108.2)">GND</text>
<text x="16.8" y="117.1">+3V3</text>
<text x="113.5" y="115.2">~{RESET}</text>
<text x="113.5" y="117.7">D_SEL</text>
<text x="129.1" y="118.9" transform="rotate(-90 129.1 118.9)">GND</text>
<text x="152.4" y="116.4">YELLOW</text>
<text x="161.3" y="116.4">GREEN</text>
<text x="181" y="119.6">GND</text>
<text x="236.7" y="117.6">390R</text>
<text x="236.7" y="115.3">R27</text>
<text x="248" y="117.6">100pF</text>
<text x="248" y="115.3">C12</text>
<text x="254.6" y="115.7">GND</text>
<text x="134.5" y="121.5">U3</text>
<text x="134.9" y="124.1">NEO-M8P</text>
<text x="228" y="125.9">GND GND</text>
<text x="243.2" y="125.9">GND</text>
<text x="20.8" y="126.7">R1</text>
<text x="20.8" y="129">22R</text>
<text x="126.4" y="128.4">GND</text>
<text x="152.9" y="129">100R</text>
<text x="152.9" y="126.7">R20</text>
<text x="161.8" y="129">100R</text>
<text x="161.8" y="126.7">R21</text>
<text x="21.1" y="136.9">D1</text>
<text x="149.2" y="137.3">GND</text>
<text x="158.1" y="137.3">GND</text>
<text x="16.9" y="140.4" transform="rotate(-90 16.9 140.4)">BAS516</text>
<text x="52" y="142.8">+5VA</text>
<text x="22.1" y="147">C1</text>
<text x="22.1" y="149.3">0,1F</text>
<text x="32.1" y="147">C2</text>
<text x="32.1" y="149.3">10uF</text>
<text x="61.7" y="153.4">D2</text>
<text x="61.7" y="155.7">BAS516</text>
<text x="155.8" y="150.2">+5V</text>
<text x="158.6" y="154.5">D4</text>
<text x="17.1" y="157.7">GND</text>
<text x="27.3" y="157.7">GND</text>
<text x="35.3" y="161.1">NSR05T40XV2T5G</text>
<text x="161.2" y="157.1">RED</text>
<text x="49.9" y="163.3">D9</text>
<text x="57.8" y="164">GND</text>
<text x="61.2" y="166.9">PWR_FLAG</text>
<text x="70.7" y="164.2">+5V</text>
<text x="75.5" y="167.8">MIC5504-3.3YM5</text>
<text x="82.4" y="165.5">U1</text>
<text x="95.5" y="165.4">+3V3</text>
<text x="59.7" y="170.4">L1</text>
<text x="76.7" y="172.3">VIN</text>
<text x="86" y="172.3">VOUT</text>
<text x="159.3" y="170.9">200R</text>
<text x="159.3" y="168.6">R19</text>
<text x="50.3" y="177.4" transform="rotate(-90 50.3 177.4)">D10</text>
<text x="69" y="177.5">C3</text>
<text x="69" y="179.8">10uF</text>
<text x="76.7" y="177.4">EN</text>
<text x="84.7" y="178.6" transform="rotate(-90 84.7 178.6)">GND</text>
<text x="100.7" y="177.5">C4</text>
<text x="100.7" y="179.8">10uF</text>
<text x="110.9" y="177.5">C5</text>
<text x="110.9" y="179.8">100nF</text>
<text x="121.1" y="176.4">D3</text>
<text x="121.1" y="178.7">RED</text>
<text x="141.6" y="178.5">R13</text>
<text x="119.9" y="185.1">R4</text>
<text x="143" y="183.4">10k</text>
<text x="159.8" y="180.1">Q1</text>
<text x="159.8" y="182.4">BC817-25</text>
<text x="48.4" y="191" transform="rotate(-90 48.4 191)">NSR05T40XV2T5G</text>
<text x="61.8" y="189.6" transform="rotate(-90 61.8 189.6)">NL322522T-101K</text>
<text x="64.1" y="188.1">GND</text>
<text x="81.9" y="188.1">GND</text>
<text x="95.9" y="188.1">GND</text>
<text x="106" y="188.1">GND</text>
<text x="119.9" y="187.4">200R</text>
<text x="116.2" y="195.8">GND</text>
<text x="155.6" y="193.2">GND</text>
</g>
<g font-size="1.8" fill="#a90000">
<text x="24.1" y="21.3">1</text>
<text x="24.1" y="23.9">2</text>
<text x="58.3" y="21.3">1</text>
<text x="58.3" y="23.9">2</text>
<text x="95.2" y="21.3">1</text>
<text x="95.2" y="23.9">2</text>
<text x="120.6" y="20.1">2 R15</text>
<text x="24.1" y="26.4">3</text>
<text x="24.1" y="29">4</text>
<text x="58.3" y="26.4">3</text>
<text x="58.3" y="29">4</text>
<text x="95.2" y="26.4">3</text>
<text x="95.2" y="29">4</text>
<text x="120.6" y="25.1">4</text>
<text x="120.6" y="27.7">5</text>
<text x="238.1" y="27.7">1</text>
<text x="24.1" y="31.5">5</text>
<text x="24.1" y="34">6</text>
<text x="58.3" y="31.5">5</text>
<text x="58.3" y="34">6</text>
<text x="94.4" y="31.5">MP</text>
<text x="120.6" y="35.3">8</text>
<text x="238.1" y="32.8">2</text>
<text x="24.1" y="36.6">7</text>
<text x="24.1" y="39.1">8</text>
<text x="24.1" y="41.7">9</text>
<text x="57.6" y="36.6">MP</text>
<text x="119.8" y="37.8">MP</text>
<text x="232" y="40.4">1</text>
<text x="237.2" y="37.5" transform="rotate(-90 237.2 37.5)">3</text>
<text x="23.3" y="46.7">MP</text>
<text x="23.5" y="44.2">10</text>
<text x="164.7" y="45.5">1</text>
<text x="169.9" y="42.6" transform="rotate(-90 169.9 42.6)">3</text>
<text x="237.2" y="45.2" transform="rotate(-90 237.2 45.2)">2</text>
<text x="169.9" y="50.2" transform="rotate(-90 169.9 50.2)">2</text>
<text x="36.2" y="64.5">A4/B9</text>
<text x="38.1" y="69.6">A5</text>
<text x="38" y="72.1">B5</text>
<text x="38.1" y="77.2">A7</text>
<text x="38" y="79.8">B7</text>
<text x="38.1" y="82.3">A6</text>
<text x="111.1" y="83.6">5</text>
<text x="122.9" y="78.8" transform="rotate(-90 122.9 78.8)">23</text>
<text x="125.5" y="78.8" transform="rotate(-90 125.5 78.8)">22</text>
<text x="128" y="78.2" transform="rotate(-90 128 78.2)">7</text>
<text x="133.1" y="78.2" transform="rotate(-90 133.1 78.2)">9</text>
<text x="38" y="84.8">B6</text>
<text x="111.1" y="86.1">6</text>
<text x="38" y="95">B8</text>
<text x="38.1" y="92.5">A8</text>
<text x="64.1" y="95">6</text>
<text x="68.3" y="92.1" transform="rotate(-90 68.3 92.1)">5</text>
<text x="71.7" y="95">1</text>
<text x="110.4" y="91.2">20</text>
<text x="110.4" y="93.7">21</text>
<text x="143.5" y="93.7">14</text>
<text x="232.2" y="92.8" transform="rotate(-90 232.2 92.8)">4</text>
<text x="18.8" y="101.7" transform="rotate(-90 18.8 101.7)">G1</text>
<text x="64.1" y="97.5">4</text>
<text x="71.7" y="97.5">3</text>
<text x="110.4" y="98.8">18</text>
<text x="110.4" y="101.3">19</text>
<text x="143.5" y="98.8">11</text>
<text x="170.7" y="98.8">2</text>
<text x="193.6" y="98.8">1</text>
<text x="222.2" y="98.8">6</text>
<text x="241.2" y="98.8">3</text>
<text x="26.4" y="104.1" transform="rotate(-90 26.4 104.1)">A1/B12</text>
<text x="68.3" y="102.3" transform="rotate(-90 68.3 102.3)">2</text>
<text x="111.1" y="106.4">4</text>
<text x="144.1" y="106.4">3</text>
<text x="111.1" y="111.5">1</text>
<text x="143.5" y="109">15</text>
<text x="143.5" y="111.5">16</text>
<text x="182.6" y="111.2" transform="rotate(-90 182.6 111.2)">3</text>
<text x="229.6" y="108" transform="rotate(-90 229.6 108)">2</text>
<text x="234.7" y="108" transform="rotate(-90 234.7 108)">1</text>
<text x="111.1" y="114">8</text>
<text x="111.1" y="116.6">2</text>
<text x="128" y="122" transform="rotate(-90 128 122)">10</text>
<text x="74.2" y="171.2">1</text>
<text x="92" y="171.2">5</text>
<text x="74.2" y="176.3">3</text>
<text x="157.2" y="177.2" transform="rotate(-90 157.2 177.2)">3</text>
<text x="83.6" y="181" transform="rotate(-90 83.6 181)">2</text>
<text x="152" y="180.1">1</text>
<text x="157.2" y="184.9" transform="rotate(-90 157.2 184.9)">2</text>
</g>
</svg>
